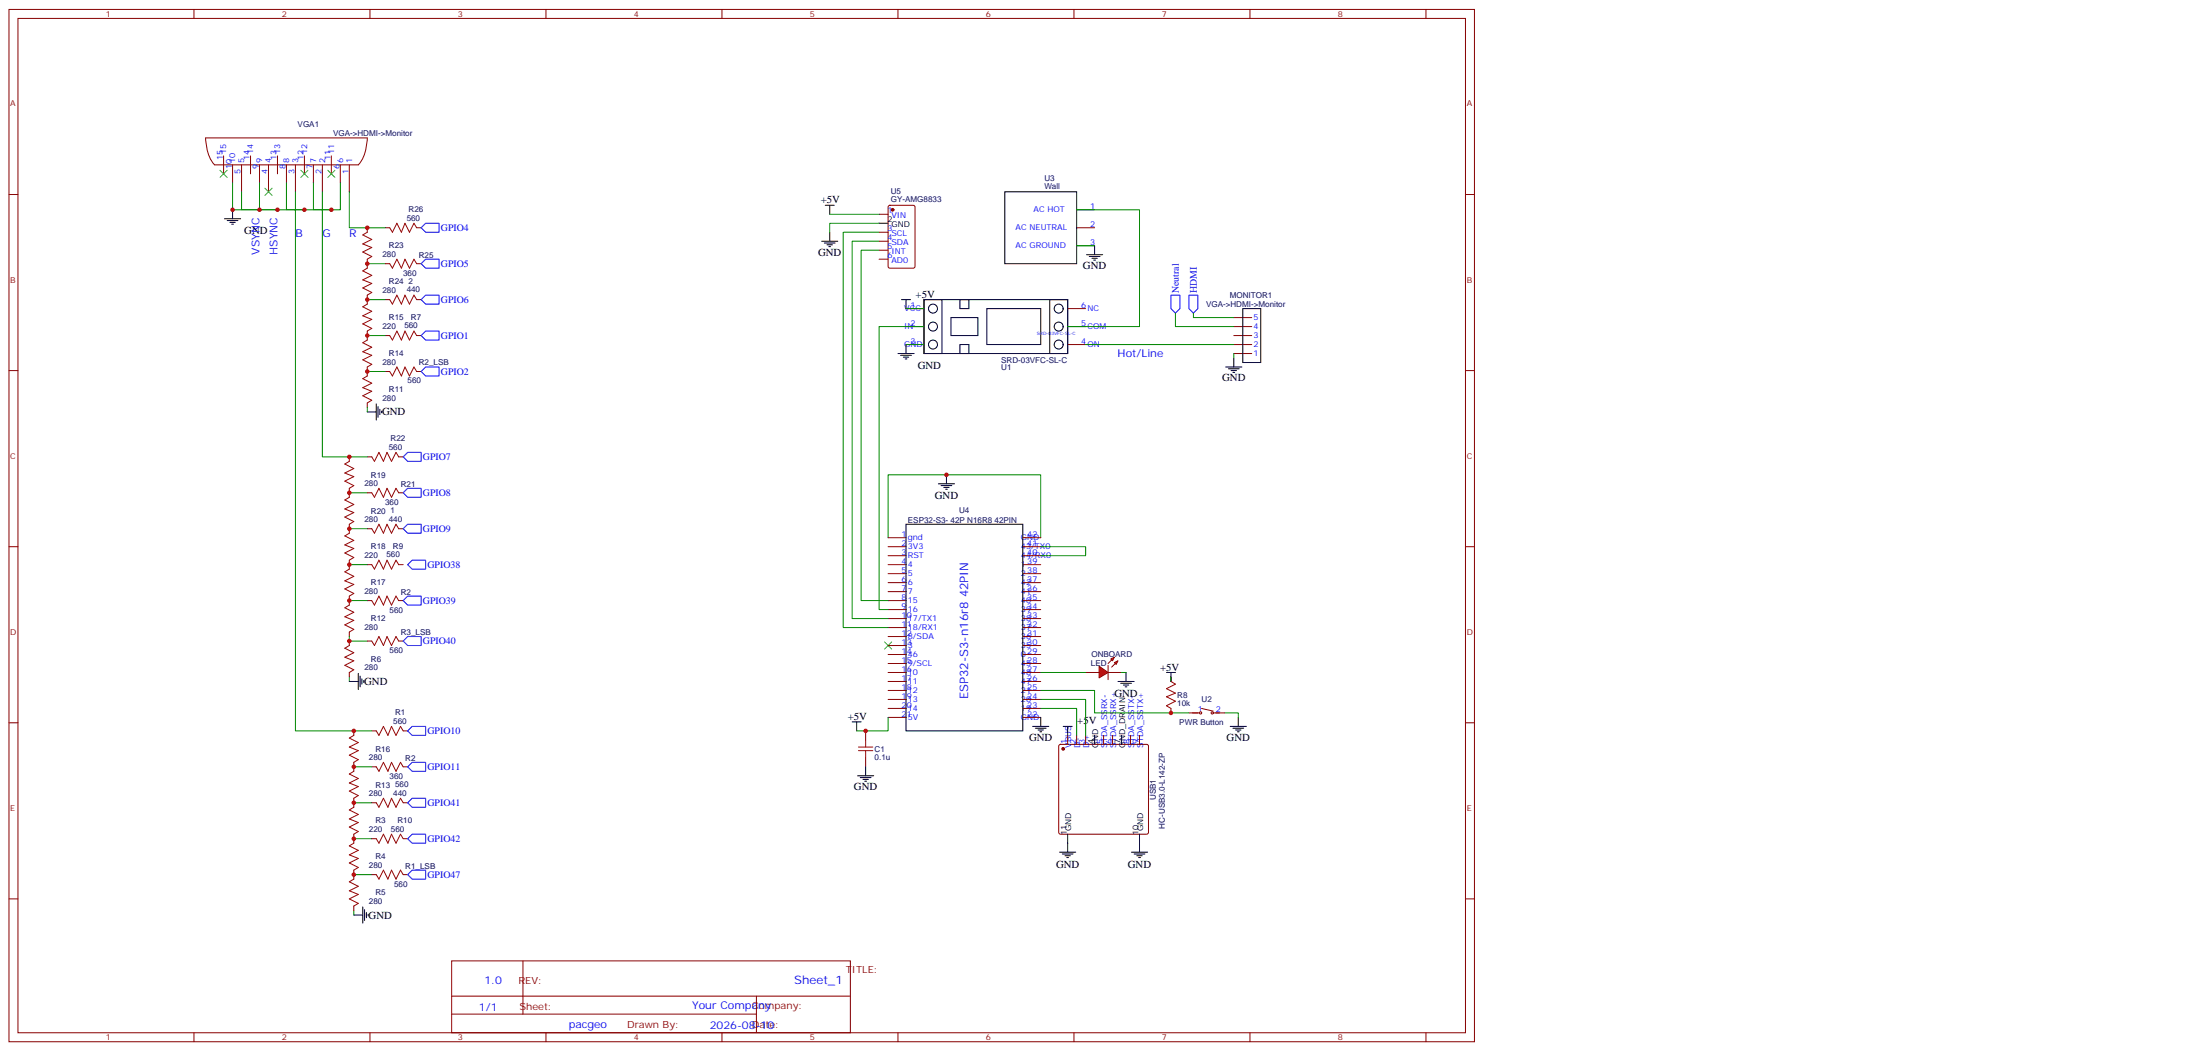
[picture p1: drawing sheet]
<svg xmlns="http://www.w3.org/2000/svg" width="864mm" height="413mm" viewBox="0 0 864 413" stroke-linecap="round" stroke-linejoin="round" font-family="sans-serif">
<g fill="none" stroke="#870000" stroke-width=".39">
<path d="M3.5 3.7h575.8v405.3h-575.8zM7.1 7.2h568.6v398.3h-568.6zM76.2 3.7v3.5M145.3 3.7v3.5M214.5 3.7v3.5M283.6 3.7v3.5M352.8 3.7v3.5M421.9 3.7v3.5M491.1 3.7v3.5M560.2 3.7v3.5M80.8 54.2h63.5a17.7 17.7 0 0 1-3.5 10.5h-56.5a17.1 17.1 0 0 1-3.5-10.5zM3.5 76.4h3.6"/>
<path d="M87.8 61.2v7.1M91.4 64.7v7.1M94.9 64.7v10.6M98.4 61.2v7.1M102 64.7v7.1M105.5 64.7v10.6M109 61.2v7.1M112.5 64.7v7.1M116.1 64.7v10.6M119.6 61.2v7.1M123.1 64.7v7.1M126.6 64.7v10.6"/>
<path d="M130.2 61.2v7.1M133.7 64.7v7.1M137.2 64.7v10.6M575.7 76.4h3.6M3.5 145.5h3.6M575.7 145.5h3.6M3.5 214.7h3.6M575.7 214.7h3.6M460 265.8v1.8M460 278.2v1.7M467.1 279.9h3.9M472 278.2l4.6 1"/>
<path d="M476.6 279.9h4.6M3.5 283.8h3.6M139 287v1.7M139 299.3v3.6M146 287h1.8M158.4 287h1.8M416.2 292.5l.4-.2h33.9l.5 .2 .2 .5v33.8l-.2 .5-.5 .3h-33.9l-.5-.3-.2-.5v-33.8zM419.5 288.7v3.6M423 288.7v3.6M426.5 288.7v3.6M433.6 288.7v3.6M437.1 288.7v3.6"/>
<path d="M444.1 288.7v3.6M447.7 288.7v3.6M575.7 283.8h3.6M139 313.4v1.8M146 301.1h1.8M158.4 301.1h1.8M3.5 353h3.6M575.7 353h3.6M177.4 377.3h156.7v28.2h-156.7zM205.5 377.3l-.1 20.9M177.6 391.1h156.4M177.6 398.2h119.6"/>
<path d="M297.2 391.1v14.2M76.2 405.5v3.5M145.3 405.5v3.5M214.5 405.5v3.5M283.6 405.5v3.5M352.8 405.5v3.5M421.9 405.5v3.5M491.1 405.5v3.5M560.2 405.5v3.5"/>
<circle cx="471.7" cy="279.9" r=".44"/>
<circle cx="476.2" cy="279.9" r=".44"/>
</g>
<g fill="none" stroke="#000" stroke-width=".39">
<path d="M88.2 85.9h6.3M89.3 86.6h4.2M90.3 87.3h2.1M91 88h.7M91.4 82.4v3.5M368.7 190h6.3M369.7 190.7h4.2M370.8 191.4h2.1M371.5 192.1h.7M371.8 186.4v3.6M458.3 264.1h3.5M460 264.1v3.5"/>
<path d="M417.7 285.2h3.5M419.5 285.2v3.5M430 288.7v3.6M440.6 288.7v3.6M419.5 327.6v3.5M447.7 327.6v3.5"/>
</g>
<path d="M91.4 71.8v10.6h42.3v-10.6M94.9 75.3v7.1h7.1M102 71.8v10.6h7M112.5 71.8v10.6h7.1M116.1 75.3v211.7h29.9M123.1 71.8v10.6h7.1M348.9 211.1v-24.7h60v24.7M139 301.1h7" fill="none" stroke="#008700" stroke-width=".39"/>
<path d="M460 267.6l1.8 1-3.5 1.8 3.5 1.8-3.5 1.4 3.5 1.7-3.5 1.8 1.7 1.1M139 288.7l-1.8 1.1 3.6 1.8-3.6 1.7 3.6 1.4-3.6 1.8 3.6 1.8-1.8 1M147.8 287l1.1 1.7 1.7-3.5 1.8 3.5 1.4-3.5 1.8 3.5 1.7-3.5 1.1 1.8M139 302.9l-1.8 1 3.6 1.8-3.6 1.7 3.6 1.5-3.6 1.7 3.6 1.8-1.8 1M147.8 301.1l1.1 1.8 1.7-3.6 1.8 3.6 1.4-3.6 1.8 3.6 1.7-3.6 1.1 1.8" fill="none" stroke="#a10000" stroke-width=".39"/>
<path d="M86.4 66.9l2.9 2.8M89.3 66.9l-2.9 2.8M104.1 73.9l2.8 2.8M106.9 73.9l-2.8 2.8M118.2 66.9l2.8 2.8M121 66.9l-2.8 2.8M128.8 66.9l2.8 2.8M131.6 66.9l-2.8 2.8M347.5 252.1l2.8 2.8M350.3 252.1l-2.8 2.8" fill="none" stroke="#3c3" stroke-width=".39"/>
<circle cx="417.7" cy="294" r=".53" fill="#870000" stroke="#870000" stroke-width=".39"/>
<g fill="#f00" stroke="#870000" stroke-width=".39">
<path d="M431.8 261.6l3.5 2.5-3.5 2.1z"/>
<path d="M435.3 261.2v5.7z"/>
</g>
<g fill="#870000" stroke="#870000" stroke-width=".39">
<path d="M435.3 260.5l1.4-1.4z"/>
<path d="M436.7 261.9l1.4-1.4z"/>
</g>
<g fill="#f00" stroke="#870000" stroke-width=".39">
<path d="M436.4 258.8l1.4-.7-.7 1.4z"/>
<path d="M437.8 260.2l1.4-.7-.7 1.4z"/>
</g>
<g fill="none" stroke="#870000" stroke-width=".39">
<path d="M144.3 89.4v1.8M151.3 89.4h1.8M163.7 89.4h1.8M345.4 84.1h3.5M345.4 91.2h3.5M345.4 94.7h3.5M345.4 98.2h3.5M349.1 80.8l.5-.2h9.2l.6 .4 .1 23.6-.5 .6-9.4 .1-.6-.5-.1-23.5zM423 82.4h7M423 89.4h7M423 96.5h7M144.3 101.8v3.5"/>
<path d="M144.3 115.9v3.5M151.3 117.7h1.8M151.3 103.5h1.8M163.7 117.7h1.8M163.7 103.5h1.8M345.4 101.8h3.5M144.3 130v3.5M151.3 131.8h1.8M163.7 131.8h1.8M356 128.2h7M356 135.3h7M356 121.2h7"/>
<path d="M419.5 128.2h7M419.5 135.3h7M419.5 121.2h7M484.7 128.2h7.1M484.7 135.3h7.1M484.7 138.8h7.1M484.7 131.8h7.1M484.7 124.7h7.1M144.3 144.1v3.5M144.3 158.2v1.8M151.3 145.9h1.8M163.7 145.9h1.8"/>
<path d="M137.2 179.4v1.8M144.3 179.4h1.7M156.6 179.4h1.8M137.2 191.7v3.6M144.3 193.5h1.7M156.6 193.5h1.8M137.2 205.8v3.6M137.2 220v3.5M144.3 207.6h1.7M156.6 207.6h1.8M348.9 211.1h7.1M348.9 214.7h7.1"/>
<path d="M348.9 218.2h7.1M401.8 211.1h7.1M401.8 214.7h7.1M401.8 218.2h7.1M137.2 234.1v3.5M144.3 221.7h1.7M144.3 235.8h1.7M156.6 221.7h1.8M156.6 235.8h1.8M348.9 221.7h7.1M348.9 225.2h7.1M348.9 228.8h7.1"/>
<path d="M348.9 232.3h7.1M348.9 235.8h7.1M348.9 239.4h7.1M401.8 221.7h7.1M401.8 225.2h7.1M401.8 228.8h7.1M401.8 232.3h7.1M401.8 235.8h7.1M401.8 239.4h7.1M137.2 248.2v1.7M137.2 251.7v1.8M144.3 251.7h1.7"/>
<path d="M156.6 251.7h1.8M348.9 242.9h7.1M348.9 246.4h7.1M348.9 249.9h7.1M348.9 253.5h7.1M348.9 257h7.1M401.8 242.9h7.1M401.8 246.4h7.1M401.8 249.9h7.1M401.8 253.5h7.1M401.8 257h7.1M137.2 264.1v1.7"/>
<path d="M348.9 264.1h7.1M348.9 260.5h7.1M348.9 267.6h7.1M348.9 271.1h7.1M348.9 274.6h7.1M348.9 278.2h7.1M401.8 264.1h7.1M401.8 260.5h7.1M401.8 267.6h7.1M401.8 271.1h7.1M401.8 274.6h7.1M401.8 278.2h7.1"/>
<path d="M426.5 264.1h5.3M435.3 264.1h5.3M340.1 287v3.5M340.1 297.6v3.5M348.9 281.7h7.1M401.8 281.7h7.1M139 315.2v1.8M146 315.2h1.8M158.4 315.2h1.8M139 327.6v3.5M146 329.3h1.8M158.4 329.3h1.8"/>
<path d="M139 341.7v3.5M139 355.8v1.7M146 343.4h1.8M158.4 343.4h1.8"/>
</g>
<g fill="none" stroke="#000" stroke-width=".39">
<path d="M394.8 75.3h28.2v28.2h-28.2zM322.8 94.7h6.3M323.8 95.4h4.3M324.2 80.6h3.5M324.9 96.1h2.1M325.6 96.8h.7M326 80.6v3.5M326 91.2v3.5M345.4 87.7h3.5M430 96.5v3.5M354.2 117.7h3.5M356 117.7v3.5"/>
<path d="M363 117.7h7.1v21.1h-7.1zM363 117.7h56.5v21.1h-56.5zM377.1 117.7h3.5v3.5h-3.5zM412.4 117.7h7.1v21.1h-7.1zM426.9 100h6.3M427.9 100.7h4.3M429 101.4h2.1M429.7 102.1h.7M352.8 138.8h6.3M353.8 139.5h4.3M356 135.3v3.5M373.6 124.7h10.6v7.1h-10.6z"/>
<path d="M377.1 135.3h3.5v3.5h-3.5zM387.7 121.2h21.2v14.1h-21.2zM488.2 121.2h7.1v21.1h-7.1zM147.8 158.6v6.3M148.5 159.6v4.3M354.9 140.2h2.1M355.6 140.9h.7M481.5 144.1h6.4M482.6 144.8h4.2M483.7 145.5h2.1M484.4 146.2h.7M484.7 140.6v3.5"/>
<path d="M144.3 161.7h3.5M149.2 160.7v2.1M149.9 161.4v.7M356 205.8h45.8v81.2h-45.8zM137.2 267.6h3.6M140.8 264.4v6.4M141.5 265.5v4.2M142.2 266.5v2.1M142.9 267.2v.7M439.2 267.6h6.4M440.3 268.3h4.2M441.3 269h2.1"/>
<path d="M442 269.7h.7M442.4 264.1v3.5M334.8 283.5h3.5M336.5 283.5v3.5M405.7 285.2h6.3M406.8 285.9h4.2M407.8 286.6h2.1M408.5 287.3h.7M408.9 281.7v3.5M483.3 285.2h6.4M484.4 285.9h4.2M485.4 286.6h2.1"/>
<path d="M486.1 287.3h.7M486.5 281.7v3.5M336.9 304.6h6.4M338 305.3h4.2M339 306h2.1M339.7 306.7h.7M340.1 301.1v3.5M416.3 334.6h6.3M417.3 335.3h4.3M418.4 336h2.1M419.1 336.7h.7M419.5 331.1v3.5"/>
<path d="M444.5 334.6h6.3M445.6 335.3h4.2M446.6 336h2.1M447.3 336.7h.7M447.7 331.1v3.5M139 359.3h3.5M142.5 356.1v6.4M143.2 357.2v4.2M143.9 358.2v2.2M144.6 359v.7"/>
<circle cx="366.5" cy="121.2" r="1.76"/>
<circle cx="366.5" cy="135.3" r="1.76"/>
<circle cx="366.5" cy="128.2" r="1.76"/>
<circle cx="415.9" cy="121.2" r="1.76"/>
<circle cx="415.9" cy="128.2" r="1.76"/>
<circle cx="415.9" cy="135.3" r="1.76"/>
</g>
<g fill="none" stroke="#008700" stroke-width=".39">
<path d="M126.6 75.3v104.1h17.7M137.2 75.3v14.1h14.1M326 84.1h19.4M345.4 94.7h-10.6v148.2h14.1M345.4 91.2h-14.1v155.2h17.6M345.4 87.7h-19.4v3.5M345.4 98.2h-7.1v137.6h10.6M423 82.4h24.7v45.8h-28.2M423 96.5h7M144.3 117.7h7M144.3 103.5h7M144.3 131.8h7"/>
<path d="M356 135.3h7M356 121.2h7M363 128.2h-17.6v111.2h3.5M426.5 135.3h58.2M461.8 122.9v5.3h22.9M468.8 122.9v1.8h15.9M484.7 138.8v1.8M144.3 145.9h7M144.3 160v1.7M137.2 193.5h7.1M137.2 207.6h7.1M408.9 214.7h17.6v3.5h-17.6"/>
<path d="M137.2 221.7h7.1M137.2 235.8h7.1M137.2 249.9v1.8h7.1M137.2 265.8v1.8M408.9 278.2h14.1v10.5M408.9 274.6h17.6v14.1M408.9 271.1h21.1v8.8h37.1M408.9 264.1h17.6M440.6 264.1h1.8M460 265.8v1.8M481.2 279.9h5.3v1.8M348.9 281.7v5.3h-12.4"/>
<path d="M139 315.2h7M139 329.3h7M139 357.5v1.8M139 343.4h7"/>
</g>
<g fill="none" stroke="#00f" stroke-width=".39">
<path d="M167.2 87.7h5.3v3.5h-5.3l-1.7-1.8zM165.5 103.5l1.7-1.7h5.3v3.5h-5.3zM167.2 115.9h5.3v3.5h-5.3l-1.7-1.7zM460 115.9h3.5v5.3l-1.7 1.7-1.8-1.7zM467.1 115.9h3.5v5.3l-1.8 1.7-1.7-1.7zM167.2 130h5.3v3.5h-5.3l-1.7-1.7zM165.5 145.9l1.7-1.8h5.3v3.5h-5.3zM158.4 179.4l1.8-1.8h5.3v3.6h-5.3zM158.4 193.5l1.8-1.8h5.3v3.6h-5.3zM158.4 207.6l1.8-1.8h5.3v3.6h-5.3zM158.4 235.8l1.8-1.7h5.3v3.5h-5.3zM160.2 221.7l1.7-1.7h5.3v3.5h-5.3z"/>
<path d="M158.4 251.7l1.8-1.8h5.3v3.6h-5.3zM160.2 287l1.7-1.8h5.3v3.5h-5.3zM160.2 301.1l1.7-1.8h5.3v3.6h-5.3zM161.9 313.4h5.3v3.6h-5.3l-1.7-1.8zM160.2 329.3l1.7-1.7h5.3v3.5h-5.3zM160.2 343.4l1.7-1.7h5.3v3.5h-5.3z"/>
</g>
<g fill="none" stroke="#a10000" stroke-width=".39">
<path d="M144.3 91.2l-1.8 1.1 3.5 1.7-3.5 1.8 3.5 1.4-3.5 1.8 3.5 1.7-1.7 1.1M153.1 89.4l1.1 1.8 1.7-3.5 1.8 3.5 1.4-3.5 1.8 3.5 1.7-3.5 1.1 1.7M144.3 119.4l-1.8 1.1 3.5 1.7-3.5 1.8 3.5 1.4-3.5 1.8 3.5 1.7-1.7 1.1M144.3 105.3l-1.8 1.1 3.5 1.7-3.5 1.8 3.5 1.4-3.5 1.8 3.5 1.7-1.7 1.1M153.1 117.7l1.1 1.7 1.7-3.5 1.8 3.5 1.4-3.5 1.8 3.5 1.7-3.5 1.1 1.8M153.1 103.5l1.1 1.8 1.7-3.5 1.8 3.5 1.4-3.5 1.8 3.5 1.7-3.5 1.1 1.7M144.3 133.5l-1.8 1.1 3.5 1.7-3.5 1.8 3.5 1.4-3.5 1.8 3.5 1.8-1.7 1M153.1 131.8l1.1 1.7 1.7-3.5 1.8 3.5 1.4-3.5 1.8 3.5 1.7-3.5 1.1 1.8M144.3 147.6l-1.8 1.1 3.5 1.8-3.5 1.7 3.5 1.4-3.5 1.8 3.5 1.8-1.7 1M153.1 145.9l1.1 1.7 1.7-3.5 1.8 3.5 1.4-3.5 1.8 3.5 1.7-3.5 1.1 1.8M146 179.4l1.1 1.8 1.8-3.6 1.7 3.6 1.4-3.6 1.8 3.6 1.8-3.6 1 1.8M137.2 181.2l-1.7 1 3.5 1.8-3.5 1.7 3.5 1.4-3.5 1.8 3.5 1.8-1.8 1"/>
<path d="M137.2 195.3l-1.7 1 3.5 1.8-3.5 1.7 3.5 1.5-3.5 1.7 3.5 1.8-1.8 1M146 193.5l1.1 1.8 1.8-3.6 1.7 3.6 1.4-3.6 1.8 3.6 1.8-3.6 1 1.8M137.2 209.4l-1.7 1 3.5 1.8-3.5 1.8 3.5 1.4-3.5 1.7 3.5 1.8-1.8 1.1M146 207.6l1.1 1.8 1.8-3.6 1.7 3.6 1.4-3.6 1.8 3.6 1.8-3.6 1 1.8M137.2 237.6l-1.7 1.1 3.5 1.7-3.5 1.8 3.5 1.4-3.5 1.8 3.5 1.7-1.8 1.1M137.2 223.5l-1.7 1 3.5 1.8-3.5 1.8 3.5 1.4-3.5 1.7 3.5 1.8-1.8 1.1M146 221.7l1.1 1.8 1.8-3.5 1.7 3.5 1.4-3.5 1.8 3.5 1.8-3.5 1 1.7M146 235.8l1.1 1.8 1.8-3.5 1.7 3.5 1.4-3.5 1.8 3.5 1.8-3.5 1 1.7M137.2 253.5l-1.7 1 3.5 1.8-3.5 1.8 3.5 1.4-3.5 1.7 3.5 1.8-1.8 1.1M146 251.7l1.1 1.8 1.8-3.6 1.7 3.6 1.4-3.6 1.8 3.6 1.8-3.6 1 1.8M337.3 294.7h5.6M337.3 293.3h5.6"/>
<path d="M340.1 290.5v2.8M340.1 294.7v2.9M139 317l-1.8 1 3.6 1.8-3.6 1.8 3.6 1.4-3.6 1.7 3.6 1.8-1.8 1.1M147.8 315.2l1.1 1.8 1.7-3.6 1.8 3.6 1.4-3.6 1.8 3.6 1.7-3.6 1.1 1.8M139 331.1l-1.8 1 3.6 1.8-3.6 1.8 3.6 1.4-3.6 1.7 3.6 1.8-1.8 1.1M147.8 329.3l1.1 1.8 1.7-3.5 1.8 3.5 1.4-3.5 1.8 3.5 1.7-3.5 1.1 1.7M139 345.2l-1.8 1.1 3.6 1.7-3.6 1.8 3.6 1.4-3.6 1.8 3.6 1.7-1.8 1.1M147.8 343.4l1.1 1.8 1.7-3.5 1.8 3.5 1.4-3.5 1.8 3.5 1.7-3.5 1.1 1.7"/>
</g>
<circle cx="350.7" cy="82.4" r=".53" fill="#870000" stroke="#870000" stroke-width=".39"/>
<g fill="#c00">
<circle cx="139" cy="301.1" r=".88"/>
<circle cx="130.2" cy="82.4" r=".88"/>
<circle cx="102" cy="82.4" r=".88"/>
<circle cx="139" cy="287" r=".88"/>
<circle cx="371.8" cy="186.4" r=".88"/>
<circle cx="460" cy="279.9" r=".88"/>
<circle cx="340.1" cy="287" r=".88"/>
<circle cx="139" cy="315.2" r=".88"/>
<circle cx="139" cy="343.4" r=".88"/>
<circle cx="139" cy="329.3" r=".88"/>
<circle cx="137.2" cy="221.7" r=".88"/>
<circle cx="137.2" cy="235.8" r=".88"/>
<circle cx="137.2" cy="207.6" r=".88"/>
<circle cx="137.2" cy="193.5" r=".88"/>
<circle cx="109" cy="82.4" r=".88"/>
<circle cx="119.6" cy="82.4" r=".88"/>
<circle cx="91.4" cy="82.4" r=".88"/>
<circle cx="137.2" cy="251.7" r=".88"/>
<circle cx="137.2" cy="179.4" r=".88"/>
<circle cx="144.3" cy="131.8" r=".88"/>
<circle cx="144.3" cy="145.9" r=".88"/>
<circle cx="144.3" cy="117.7" r=".88"/>
<circle cx="144.3" cy="103.5" r=".88"/>
<circle cx="144.3" cy="89.4" r=".88"/>
</g>
<g font-size="4.6" fill="#00f">
<text x="380.4" y="274.6" transform="rotate(-90 380.4 274.6)">ESP32-S3-n16r8 42PIN</text>
<text x="312" y="386.3">Sheet_1</text>
</g>
<g font-size="4.2">
<text x="322.4" y="79.9">+5V</text>
<text x="96" y="91.9">GND</text>
<text x="321.4" y="100.4">GND</text>
<text x="425.4" y="105.7">GND</text>
<text x="359.7" y="116.9">+5V</text>
<text x="360.5" y="144.9">GND</text>
<text x="480.1" y="149.8">GND</text>
<text x="150.1" y="163.1">GND</text>
<text x="367.2" y="196">GND</text>
<text x="455.8" y="263.3">+5V</text>
<text x="143.1" y="269">GND</text>
<text x="437.8" y="273.7">GND</text>
<text x="333" y="282.8">+5V</text>
<text x="423.2" y="284.2">+5V</text>
<text x="404.3" y="290.9">GND</text>
<text x="481.9" y="290.9">GND</text>
<text x="335.5" y="310.3">GND</text>
<text x="414.9" y="340.6">GND</text>
<text x="443.1" y="340.6">GND</text>
<text x="144.8" y="360.7">GND</text>
</g>
<g font-size="4.2" fill="#00f">
<text x="116.1" y="93">B</text>
<text x="126.6" y="93.1">G</text>
<text x="137.2" y="93">R</text>
<text x="102" y="100" transform="rotate(-90 102 100)">VSYNC</text>
<text x="109" y="100" transform="rotate(-90 109 100)">HSYNC</text>
<text x="439.1" y="140.3">Hot/Line</text>
<text x="190.3" y="386.6">1.0</text>
<text x="188.2" y="396.9">1/1</text>
<text x="271.9" y="396.1">Your Company</text>
<text x="223.4" y="403.8">pacgeo</text>
<text x="278.8" y="403.9">2026-08-10</text>
</g>
<g font-size="3.9" fill="#00f">
<text x="173.2" y="90.8">GPIO4</text>
<text x="173.2" y="104.9">GPIO5</text>
<text x="173.2" y="119">GPIO6</text>
<text x="463.1" y="115.1" transform="rotate(-90 463.1 115.1)">Neutral</text>
<text x="470.2" y="115.2" transform="rotate(-90 470.2 115.2)">HDMI</text>
<text x="173.2" y="133.1">GPIO1</text>
<text x="173.2" y="147.2">GPIO2</text>
<text x="166.2" y="180.7">GPIO7</text>
<text x="166.2" y="194.8">GPIO8</text>
<text x="166.2" y="208.9">GPIO9</text>
<text x="167.9" y="223.1">GPIO38</text>
<text x="166.2" y="237.2">GPIO39</text>
<text x="166.2" y="253">GPIO40</text>
<text x="167.9" y="288.3">GPIO10</text>
<text x="167.9" y="302.4">GPIO11</text>
<text x="167.9" y="316.7">GPIO41</text>
<text x="167.9" y="330.8">GPIO42</text>
<text x="167.9" y="344.8">GPIO47</text>
</g>
<g font-size="3.9" fill="#800">
<text x="332.3" y="381.9">TITLE:</text>
<text x="203.7" y="386.6">REV:</text>
<text x="204" y="396.7">Sheet:</text>
<text x="295.4" y="396.1">Company:</text>
<text x="246.4" y="403.8">Drawn By:</text>
<text x="295.4" y="403.8">Date:</text>
</g>
<g font-size="3.2" fill="#800">
<text x="41.6" y="6.7">1</text>
<text x="110.8" y="6.7">2</text>
<text x="179.9" y="6.7">3</text>
<text x="249.1" y="6.7">4</text>
<text x="318.2" y="6.7">5</text>
<text x="387.3" y="6.7">6</text>
<text x="456.5" y="6.7">7</text>
<text x="525.6" y="6.7">8</text>
<text x="4.1" y="41.8">A</text>
<text x="576.3" y="41.8">A</text>
<text x="4.1" y="110.9">B</text>
<text x="576.3" y="110.9">B</text>
<text x="4.1" y="180.1">C</text>
<text x="576.3" y="180.1">C</text>
<text x="4.1" y="249.2">D</text>
<text x="576.3" y="249.2">D</text>
<text x="4.1" y="318.4">E</text>
<text x="576.3" y="318.4">E</text>
<text x="41.6" y="408.5">1</text>
<text x="110.8" y="408.5">2</text>
<text x="179.9" y="408.5">3</text>
<text x="249.1" y="408.5">4</text>
<text x="318.2" y="408.5">5</text>
<text x="387.3" y="408.5">6</text>
<text x="456.5" y="408.5">7</text>
<text x="525.6" y="408.5">8</text>
</g>
<g font-size="3.2" fill="#000080">
<text x="116.9" y="49.8">VGA1</text>
<text x="130.8" y="53.5">VGA-&gt;HDMI-&gt;Monitor</text>
<text x="410.3" y="71.1">U3</text>
<text x="350" y="76.3">U5</text>
<text x="410.3" y="74.3">Wall</text>
<text x="160.5" y="83.4">R26</text>
<text x="350" y="79.5">GY-AMG8833</text>
<text x="159.8" y="86.6">560</text>
<text x="150.2" y="100.8">280</text>
<text x="152.8" y="97.6">R23</text>
<text x="164.5" y="101.2">R25</text>
<text x="152.8" y="111.7">R24</text>
<text x="158.4" y="108.2">360</text>
<text x="160.5" y="111.6">2</text>
<text x="150.2" y="114.9">280</text>
<text x="159.8" y="114.8">440</text>
<text x="483.1" y="117">MONITOR1</text>
<text x="152.8" y="125.8">R15</text>
<text x="161.4" y="125.7">R7</text>
<text x="473.8" y="120.6">VGA-&gt;HDMI-&gt;Monitor</text>
<text x="150.2" y="129">220</text>
<text x="158.9" y="128.9">560</text>
<text x="150.2" y="143.2">280</text>
<text x="152.8" y="139.9">R14</text>
<text x="164.5" y="143.5">R2_LSB</text>
<text x="393.3" y="142.3">SRD-03VFC-SL-C</text>
<text x="393.3" y="145.5">U1</text>
<text x="152.8" y="154">R11</text>
<text x="160.1" y="150.5">560</text>
<text x="150.2" y="157.3">280</text>
<text x="153.4" y="173.3">R22</text>
<text x="152.7" y="176.6">560</text>
<text x="143.2" y="190.8">280</text>
<text x="145.7" y="187.5">R19</text>
<text x="157.5" y="191.1">R21</text>
<text x="145.7" y="201.6">R20</text>
<text x="151.3" y="198.2">360</text>
<text x="153.4" y="201.5">1</text>
<text x="376.8" y="201.5">U4</text>
<text x="143.2" y="204.9">280</text>
<text x="152.7" y="204.8">440</text>
<text x="356.7" y="205.2">ESP32-S3- 42P N16R8 42PIN</text>
<text x="145.7" y="215.7">R18</text>
<text x="154.4" y="215.6">R9</text>
<text x="143.2" y="219">220</text>
<text x="151.8" y="218.9">560</text>
<text x="143.2" y="233.1">280</text>
<text x="145.7" y="229.9">R17</text>
<text x="157.5" y="233.4">R2</text>
<text x="145.7" y="244">R12</text>
<text x="153.1" y="240.5">560</text>
<text x="143.2" y="247.2">280</text>
<text x="157.5" y="249.3">R3_LSB</text>
<text x="153.1" y="256.4">560</text>
<text x="143.2" y="263.1">280</text>
<text x="145.7" y="259.8">R6</text>
<text x="428.6" y="261.7">LED</text>
<text x="428.8" y="258.1">ONBOARD</text>
<text x="462.5" y="274">R8</text>
<text x="472" y="275.8">U2</text>
<text x="155.2" y="280.9">R1</text>
<text x="462.5" y="277.2">10k</text>
<text x="154.5" y="284.2">560</text>
<text x="463.3" y="284.6">PWR Button</text>
<text x="144.9" y="298.4">280</text>
<text x="147.5" y="295.1">R16</text>
<text x="159.2" y="298.7">R2</text>
<text x="343.6" y="298.3">0.1u</text>
<text x="343.6" y="295.2">C1</text>
<text x="153.1" y="305.8">360</text>
<text x="147.5" y="309.2">R13</text>
<text x="155.2" y="309.1">560</text>
<text x="144.9" y="312.5">280</text>
<text x="154.5" y="312.4">440</text>
<text x="454.1" y="314.2" transform="rotate(-90 454.1 314.2)">USB1</text>
<text x="147.5" y="323.3">R3</text>
<text x="156.1" y="323.2">R10</text>
<text x="144.9" y="326.6">220</text>
<text x="153.6" y="326.5">560</text>
<text x="457.6" y="325.4" transform="rotate(-90 457.6 325.4)">HC-USB3.0-L142-ZP</text>
<text x="144.9" y="340.7">280</text>
<text x="147.5" y="337.5">R4</text>
<text x="159.2" y="341">R1_LSB</text>
<text x="147.5" y="351.6">R5</text>
<text x="154.8" y="348.1">560</text>
<text x="144.9" y="354.8">280</text>
</g>
<g font-size="3.2" fill="#00f">
<text x="87.5" y="63" transform="rotate(-90 87.5 63)">15</text>
<text x="88.9" y="60.5" transform="rotate(-90 88.9 60.5)">15</text>
<text x="92.4" y="64" transform="rotate(-90 92.4 64)">10</text>
<text x="96" y="64" transform="rotate(-90 96 64)">5</text>
<text x="98.1" y="63" transform="rotate(-90 98.1 63)">14</text>
<text x="99.5" y="60.5" transform="rotate(-90 99.5 60.5)">14</text>
<text x="103" y="64" transform="rotate(-90 103 64)">9</text>
<text x="106.5" y="64" transform="rotate(-90 106.5 64)">4</text>
<text x="108.7" y="63" transform="rotate(-90 108.7 63)">13</text>
<text x="110.1" y="60.5" transform="rotate(-90 110.1 60.5)">13</text>
<text x="113.6" y="64" transform="rotate(-90 113.6 64)">8</text>
<text x="117.1" y="64" transform="rotate(-90 117.1 64)">3</text>
<text x="119.2" y="63" transform="rotate(-90 119.2 63)">12</text>
<text x="120.6" y="60.5" transform="rotate(-90 120.6 60.5)">12</text>
<text x="124.2" y="64" transform="rotate(-90 124.2 64)">7</text>
<text x="127.7" y="64" transform="rotate(-90 127.7 64)">2</text>
<text x="129.8" y="63" transform="rotate(-90 129.8 63)">11</text>
<text x="131.2" y="60.5" transform="rotate(-90 131.2 60.5)">11</text>
<text x="134.8" y="64" transform="rotate(-90 134.8 64)">6</text>
<text x="138.3" y="64" transform="rotate(-90 138.3 64)">1</text>
<text x="91" y="66.5" transform="rotate(-90 91 66.5)">10</text>
<text x="94.5" y="68.3" transform="rotate(-90 94.5 68.3)">5</text>
<text x="101.6" y="66.5" transform="rotate(-90 101.6 66.5)">9</text>
<text x="105.1" y="68.3" transform="rotate(-90 105.1 68.3)">4</text>
<text x="112.2" y="66.5" transform="rotate(-90 112.2 66.5)">8</text>
<text x="115.7" y="68.3" transform="rotate(-90 115.7 68.3)">3</text>
<text x="122.8" y="66.5" transform="rotate(-90 122.8 66.5)">7</text>
<text x="126.3" y="68.3" transform="rotate(-90 126.3 68.3)">2</text>
<text x="133.3" y="66.5" transform="rotate(-90 133.3 66.5)">6</text>
<text x="136.9" y="68.3" transform="rotate(-90 136.9 68.3)">1</text>
<text x="348.7" y="83.8">1</text>
<text x="406" y="83.4">AC HOT</text>
<text x="428.3" y="82">1</text>
<text x="350.2" y="85.5">VIN</text>
<text x="428.3" y="89.1">2</text>
<text x="348.7" y="90.8">3</text>
<text x="348.7" y="94.4">4</text>
<text x="350.2" y="92.6">SCL</text>
<text x="399" y="90.5">AC NEUTRAL</text>
<text x="348.7" y="97.9">5</text>
<text x="348.7" y="101.4">6</text>
<text x="350.2" y="96.1">SDA</text>
<text x="350.2" y="99.7">INT</text>
<text x="399" y="97.5">AC GROUND</text>
<text x="428.3" y="96.1">3</text>
<text x="350.2" y="103.2">AD0</text>
<text x="355.2" y="122.2">VCC</text>
<text x="357.7" y="120.8">1</text>
<text x="424.7" y="120.8">6</text>
<text x="427.2" y="122.2">NC</text>
<text x="492.5" y="125.8">5</text>
<text x="355.2" y="129.3">IN</text>
<text x="357.7" y="127.9">2</text>
<text x="424.7" y="127.9">5</text>
<text x="427.2" y="129.3">COM</text>
<text x="492.5" y="129.3">4</text>
<text x="355.2" y="136.3">GND</text>
<text x="357.7" y="134.9">3</text>
<text x="424.7" y="134.9">4</text>
<text x="427.2" y="136.3">ON</text>
<text x="492.5" y="136.3">2</text>
<text x="492.5" y="132.8">3</text>
<text x="492.5" y="139.9">1</text>
<text x="354.2" y="210.8">1</text>
<text x="354.2" y="214.3">2</text>
<text x="356.7" y="212.2">gnd</text>
<text x="356.7" y="215.7">3V3</text>
<text x="401.1" y="215.7">43/TX0</text>
<text x="401.1" y="212.2">GND</text>
<text x="403.6" y="214.3">41</text>
<text x="403.6" y="210.8">42</text>
<text x="354.2" y="217.8">3</text>
<text x="354.2" y="221.4">4</text>
<text x="356.7" y="219.3">RST</text>
<text x="401.1" y="219.3">44/RX0</text>
<text x="403.6" y="221.4">39</text>
<text x="403.6" y="217.8">40</text>
<text x="354.2" y="224.9">5</text>
<text x="356.7" y="222.8">4</text>
<text x="356.7" y="226.3">5</text>
<text x="401.1" y="226.3">2</text>
<text x="401.1" y="222.8">1</text>
<text x="403.6" y="224.9">38</text>
<text x="354.2" y="228.4">6</text>
<text x="354.2" y="232">7</text>
<text x="356.7" y="229.8">6</text>
<text x="356.7" y="233.4">7</text>
<text x="401.1" y="233.4">41</text>
<text x="401.1" y="229.8">42</text>
<text x="403.6" y="232">36</text>
<text x="403.6" y="228.4">37</text>
<text x="354.2" y="235.5">8</text>
<text x="354.2" y="239">9</text>
<text x="356.7" y="236.9">15</text>
<text x="401.1" y="236.9">40</text>
<text x="403.6" y="239">34</text>
<text x="403.6" y="235.5">35</text>
<text x="354.2" y="242.5">10</text>
<text x="356.7" y="240.4">16</text>
<text x="356.7" y="243.9">17/TX1</text>
<text x="401.1" y="243.9">38</text>
<text x="401.1" y="240.4">39</text>
<text x="403.6" y="242.5">33</text>
<text x="354.2" y="246.1">11</text>
<text x="354.2" y="249.6">12</text>
<text x="356.7" y="247.5">18/RX1</text>
<text x="356.7" y="251">8/SDA</text>
<text x="401.1" y="251">36</text>
<text x="401.1" y="247.5">37</text>
<text x="403.6" y="249.6">31</text>
<text x="403.6" y="246.1">32</text>
<text x="354.2" y="253.1">13</text>
<text x="354.2" y="256.6">14</text>
<text x="356.7" y="254.5">3</text>
<text x="401.1" y="254.5">35</text>
<text x="403.6" y="256.6">29</text>
<text x="403.6" y="253.1">30</text>
<text x="354.2" y="260.2">15</text>
<text x="354.2" y="263.7">16</text>
<text x="356.7" y="258.1">46</text>
<text x="356.7" y="261.6">9/SCL</text>
<text x="401.1" y="261.6">45</text>
<text x="401.1" y="258.1">0</text>
<text x="403.6" y="263.7">27</text>
<text x="403.6" y="260.2">28</text>
<text x="354.2" y="267.2">17</text>
<text x="356.7" y="265.1">10</text>
<text x="356.7" y="268.6">11</text>
<text x="401.1" y="268.6">47</text>
<text x="401.1" y="265.1">48</text>
<text x="403.6" y="267.2">26</text>
<text x="354.2" y="270.8">18</text>
<text x="354.2" y="274.3">19</text>
<text x="356.7" y="272.2">12</text>
<text x="356.7" y="275.7">13</text>
<text x="401.1" y="275.7">20</text>
<text x="401.1" y="272.2">21</text>
<text x="403.6" y="274.3">24</text>
<text x="403.6" y="270.8">25</text>
<text x="354.2" y="277.8">20</text>
<text x="354.2" y="281.3">21</text>
<text x="356.7" y="279.2">14</text>
<text x="401.1" y="279.2">19</text>
<text x="403.6" y="281.3">22</text>
<text x="403.6" y="277.8">23</text>
<text x="470.6" y="279.6">1</text>
<text x="477.7" y="279.6">2</text>
<text x="356.7" y="282.8">5V</text>
<text x="401.1" y="282.8">GND</text>
<text x="419.1" y="292.1" transform="rotate(-90 419.1 292.1)">1</text>
<text x="420.9" y="293.6" transform="rotate(-90 420.9 293.6)">VBUS</text>
<text x="422.6" y="292.1" transform="rotate(-90 422.6 292.1)">2</text>
<text x="424.4" y="293.6" transform="rotate(-90 424.4 293.6)">D-</text>
<text x="426.2" y="292.1" transform="rotate(-90 426.2 292.1)">3</text>
<text x="427.9" y="293.6" transform="rotate(-90 427.9 293.6)">D+</text>
<text x="433.2" y="292.1" transform="rotate(-90 433.2 292.1)">5</text>
<text x="435" y="293.6" transform="rotate(-90 435 293.6)">STDA_SSRX-</text>
<text x="436.7" y="292.1" transform="rotate(-90 436.7 292.1)">6</text>
<text x="438.5" y="293.6" transform="rotate(-90 438.5 293.6)">STDA_SSRX+</text>
<text x="443.8" y="292.1" transform="rotate(-90 443.8 292.1)">8</text>
<text x="445.6" y="293.6" transform="rotate(-90 445.6 293.6)">STDA_SSTX-</text>
<text x="447.3" y="292.1" transform="rotate(-90 447.3 292.1)">9</text>
<text x="449.1" y="293.6" transform="rotate(-90 449.1 293.6)">STDA_SSTX+</text>
</g>
<g font-size="3.2">
<text x="348.7" y="87.3">2</text>
<text x="350.2" y="89.1">GND</text>
<text x="429.7" y="292.1" transform="rotate(-90 429.7 292.1)">4</text>
<text x="431.4" y="293.6" transform="rotate(-90 431.4 293.6)">GND</text>
<text x="440.3" y="292.1" transform="rotate(-90 440.3 292.1)">7</text>
<text x="442" y="293.6" transform="rotate(-90 442 293.6)">GND_DRAIN</text>
<text x="419.1" y="327.7" transform="rotate(-90 419.1 327.7)">11</text>
<text x="420.9" y="326.2" transform="rotate(-90 420.9 326.2)">GND</text>
<text x="447.3" y="327.7" transform="rotate(-90 447.3 327.7)">10</text>
<text x="449.1" y="326.2" transform="rotate(-90 449.1 326.2)">GND</text>
</g>
<text font-size="1.8" fill="#00f" x="407.3" y="131.7">SRD-03VFC-SL-C</text>
</svg>
